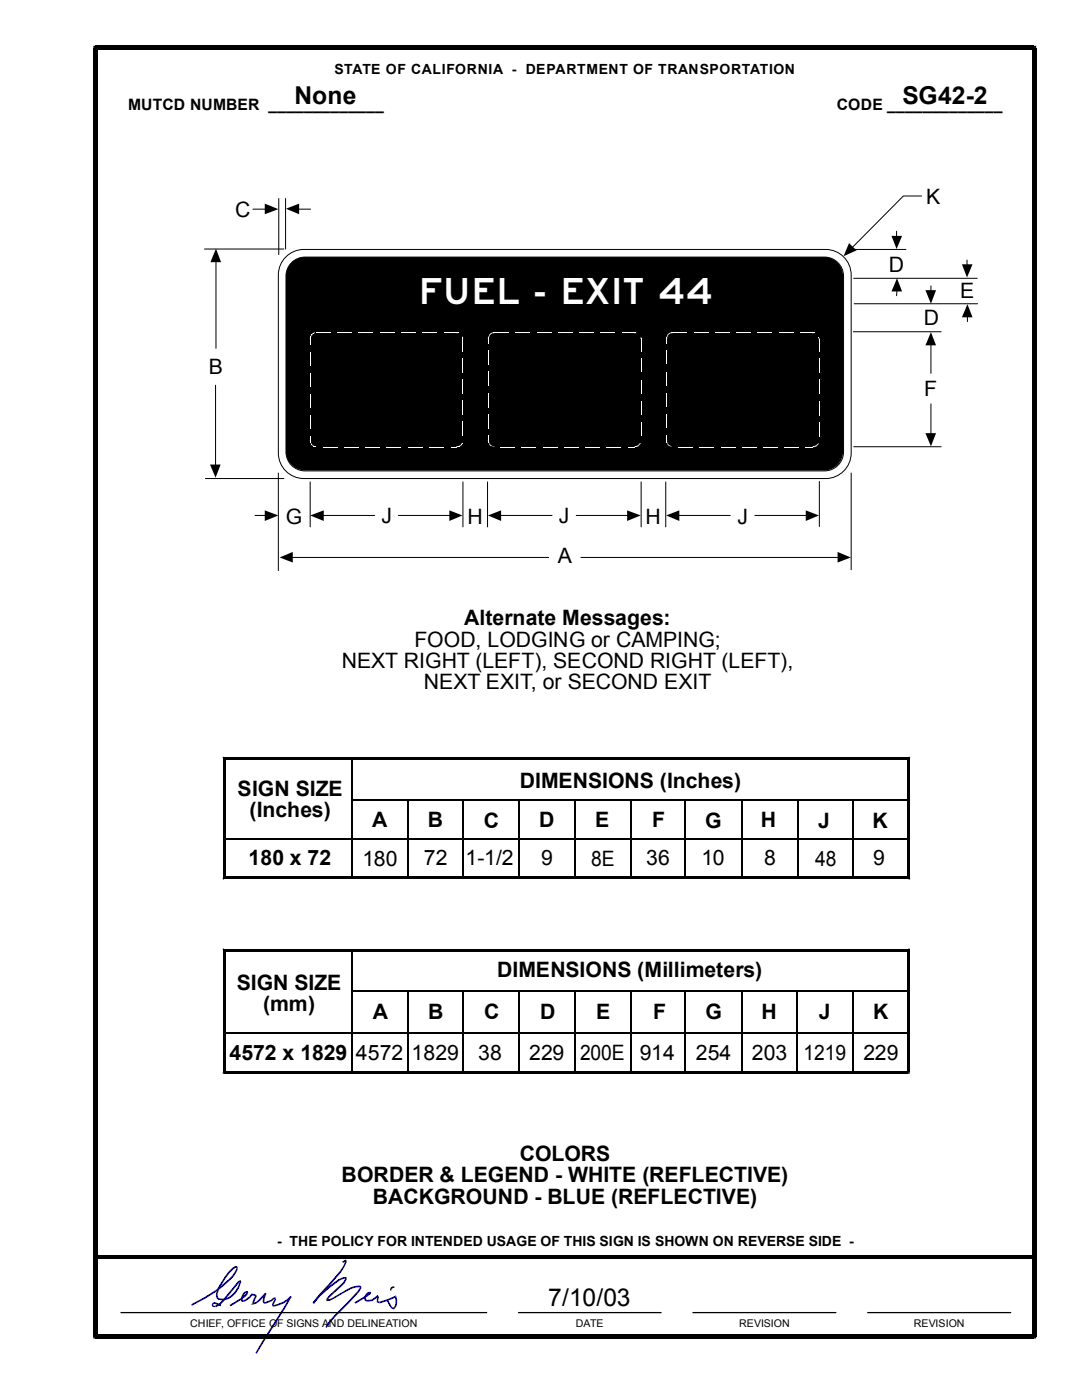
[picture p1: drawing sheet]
<svg xmlns="http://www.w3.org/2000/svg" width="216mm" height="279mm" viewBox="0 0 216 279" stroke-linecap="round" stroke-linejoin="round" font-family="sans-serif">
<g fill="none" stroke="#000" stroke-width=".2">
<path d="M55.6 39.6v11.2M57 39.6v10.1M183.9 39.1h-3.6l-10.2 10.3M40.8 49.7h15.8M50.5 41.7h2.6M56.7 51.6a5.1 5.1 0 0 1 3.9-1.8h104.2a5.1 5.1 0 0 1 5 5.1v35.5a5.1 5.1 0 0 1-5 5.1h-104.2a5.1 5.1 0 0 1-5.1-5.1v-35.5a5.1 5.1 0 0 1 1.2-3.3zM58.2 52.4a3.8 3.8 0 0 1 2.7-1.1h103.6a3.8 3.8 0 0 1 3.8 3.8v35.1a3.8 3.8 0 0 1-3.8 3.8h-103.6a3.8 3.8 0 0 1-3.8-3.8v-35.1a3.8 3.8 0 0 1 1.1-2.7zM59.5 41.7h2.5M170.3 55.5h24.7M170.3 49.8h10.5M43 76.9v16M170.3 66.2h17.5"/>
<path d="M185.8 68.7v5.8M41 95.5h15.6M55.5 94.4v19.5M169.8 94.4v19.3M170.3 89.2h17.5M185.8 80.6v6M58.3 111.3h51.2M115.9 111.3h51.4"/>
</g>
<g fill="#000">
<path d="M52.8 40.6l2.7 1.1-2.7 1.1z" fill-rule="evenodd"/>
<path d="M57.1 41.7l2.6-1.1v2.2z" fill-rule="evenodd"/>
<path d="M169.4 48.5l1.5 1.5-2.6 1.1z" fill-rule="evenodd"/>
<path d="M185.8 66.3l1 2.6h-2.1z" fill-rule="evenodd"/>
<path d="M41.9 92.7h2.1l-1 2.6z" fill-rule="evenodd"/>
<path d="M184.7 86.4h2.1l-1 2.7z" fill-rule="evenodd"/>
<path d="M55.8 111.3l2.6-1.1v2.1z" fill-rule="evenodd"/>
<path d="M167.1 110.2l2.7 1.1-2.7 1z" fill-rule="evenodd"/>
</g>
<path d="M58.2 52.4a3.8 3.8 0 0 1 2.7-1.1h103.5a3.8 3.8 0 0 1 3.8 3.8v35a3.8 3.8 0 0 1-3.8 3.8h-103.5a3.8 3.8 0 0 1-3.8-3.8v-35a3.8 3.8 0 0 1 1.1-2.7z" fill="#000"/>
<g fill="#fff">
<path d="M63.2 66.3h2.8v.2h-2.8z"/>
<path d="M67.4 66.3h2.8v.2h-2.8z"/>
<path d="M71.6 66.3h2.8v.2h-2.8z"/>
<path d="M75.9 66.3h2.8v.2h-2.8z"/>
<path d="M80.1 66.3h2.8v.2h-2.8z"/>
<path d="M84.3 66.3h2.8v.2h-2.8z"/>
<path d="M88.6 66.3h2.5v.2h-2.5z"/>
<path d="M91.1 66.3l.1 .2z"/>
<path d="M91.1 66.3v.2z"/>
<path d="M91.2 66.3h.2v.2h-.2z"/>
<path d="M91.4 66.3v.2z"/>
<path d="M92.3 67.1v.3z"/>
<path d="M92.3 67.3h.2v.2h-.2z"/>
<path d="M92.4 67.2l.1 .1-.2 .1z"/>
<path d="M92.3 67.5h.2v.1h-.2z"/>
<path d="M92.3 67.6h.2v2.5h-.2z"/>
<path d="M92.3 67.6h.2z"/>
<path d="M92.3 71.5h.2v2.8h-.2z"/>
<path d="M92.3 75.7h.2v2.9h-.2z"/>
<path d="M92.3 79.9h.2v2.9h-.2z"/>
<path d="M92.3 84.2h.2v2.8h-.2z"/>
<path d="M92.2 88.4l.2 .1z"/>
<path d="M92.2 88.4h.2l-.3 .2z"/>
<path d="M92 88.6l.1-.1 .1 .1-.1 .1z"/>
<path d="M92.1 88.5l.2 .1h-.1z"/>
<path d="M92 88.6l.2 .1z"/>
<path d="M92 88.6h.2l-.1 .1z"/>
<path d="M91.9 88.7l.1-.1 .1 .2-.1 .1z"/>
<path d="M92 88.6l.2 .1-.1 .1z"/>
<path d="M91.9 88.8v-.1l.1 .2-.1 .1z"/>
<path d="M91.7 88.9l.2-.1v.2l-.1 .1z"/>
<path d="M91.9 88.8v.2z"/>
<path d="M91.6 89l.1-.1 .1 .2-.1 .1z"/>
<path d="M91.7 88.9l.1 .2z"/>
<path d="M91.6 89l.1 .2z"/>
<path d="M91.4 89.1l.1-.1 .1 .2h-.2z"/>
<path d="M91.5 89l.1 .2z"/>
<path d="M91.4 89.1v.1z"/>
<path d="M91.2 89.1h.2v.1h-.2z"/>
<path d="M91 89.2l.1-.1 .1 .1-.1 .1z"/>
<path d="M91.1 89.1l.1 .1z"/>
<path d="M89.9 89.2h1.2v.1h-1.2z"/>
<path d="M91 89.2l.1 .1z"/>
<path d="M85.7 89.2h2.8v.1h-2.8z"/>
<path d="M81.4 89.2h2.8v.1h-2.8z"/>
<path d="M77.2 89.2h2.8v.1h-2.8z"/>
<path d="M73 89.2h2.8v.1h-2.8z"/>
<path d="M68.7 89.2h2.8v.1h-2.8z"/>
<path d="M64.5 89.2h2.8v.1h-2.8z"/>
<path d="M63 89.1l.1 .1z"/>
<path d="M62.9 89.1l.1 .1z"/>
<path d="M63 89.1v.1z"/>
<path d="M62.8 89.1l.1 .1z"/>
<path d="M62.7 89l.1 .2z"/>
<path d="M62.8 89.1v.1z"/>
<path d="M62.6 89l.1 .2z"/>
<path d="M62.7 89v.2z"/>
<path d="M62.6 88.9v.3z"/>
<path d="M62.6 89v.2z"/>
<path d="M62.3 88.8l.2 .2z"/>
<path d="M62.5 88.9v.2z"/>
<path d="M62.3 88.7v.3z"/>
<path d="M62.3 88.8v.2z"/>
<path d="M62.2 88.6v.3z"/>
<path d="M62.1 88.6l.1 .1z"/>
<path d="M62.1 88.7l.1-.1-.1 .2z"/>
<path d="M62.1 88.5v.2z"/>
<path d="M62.1 88.6h.1l-.1 .1z"/>
<path d="M62 88.4l.1 .2z"/>
<path d="M62.1 88.6v-.1z"/>
<path d="M61.9 88.3l.2 .1z"/>
<path d="M61.9 88.4h.2z"/>
<path d="M62 88.1v.3z"/>
<path d="M61.9 88.3l.2-.1-.1 .2z"/>
<path d="M61.8 88.1h.2v.1h-.2z"/>
<path d="M61.8 88.2l.2-.1-.1 .2z"/>
<path d="M61.8 88l.2 .1z"/>
<path d="M61.8 87.1h.2v.9h-.2z"/>
<path d="M61.8 88h.2z"/>
<path d="M61.8 82.9h.2v2.8h-.2z"/>
<path d="M61.8 78.7h.2v2.7h-.2z"/>
<path d="M61.8 74.4h.2v2.8h-.2z"/>
<path d="M61.8 70.2h.2v2.8h-.2z"/>
<path d="M61.8 67.6h.2v1.1h-.2z"/>
<path d="M61.8 67.5h.2v.1h-.2z"/>
<path d="M61.8 67.6h.2z"/>
<path d="M61.8 67.3h.2v.2h-.2z"/>
<path d="M62 67.1v.3z"/>
<path d="M61.8 67.3l.1-.1 .1 .2z"/>
<path d="M61.9 67.1l.2 .1z"/>
<path d="M61.9 67.2l.1-.1 .1 .2z"/>
<path d="M62.1 66.9v.3z"/>
<path d="M61.9 67.1h.1l.1 .1z"/>
<path d="M62.1 66.8v.3z"/>
<path d="M62.1 66.9v.2z"/>
<path d="M62.1 66.8l.1 .1z"/>
<path d="M62.1 66.9v-.1l.1 .2z"/>
<path d="M62.2 66.6v.3z"/>
<path d="M62.1 66.8v-.1l.1 .2z"/>
<path d="M62.3 66.5v.3z"/>
<path d="M62.3 66.5h.2l-.2 .2z"/>
<path d="M62.3 66.5l.1 .2z"/>
<path d="M62.6 66.4v.2z"/>
<path d="M62.5 66.5l.1 .1z"/>
<path d="M62.6 66.4l.1 .1z"/>
<path d="M62.7 66.4l.1-.1-.1 .2z"/>
<path d="M62.7 66.4v.1z"/>
<path d="M98.7 66.3h2.8v.2h-2.8z"/>
<path d="M103 66.3h2.7v.2h-2.7z"/>
<path d="M107.2 66.3h2.8v.2h-2.8z"/>
<path d="M111.4 66.3h2.8v.2h-2.8z"/>
<path d="M115.7 66.3h2.7v.2h-2.7z"/>
<path d="M119.9 66.3h2.8v.2h-2.8z"/>
<path d="M124.1 66.3h2.6v.2h-2.6z"/>
<path d="M126.7 66.3h.2v.2h-.2z"/>
<path d="M126.7 66.3v.2z"/>
<path d="M126.9 66.3l-.1 .2z"/>
<path d="M127.8 67.4l.1-.1 .1 .2-.2 .1z"/>
<path d="M127.8 67.5h.2v.1h-.2z"/>
<path d="M127.8 67.5h.2z"/>
<path d="M127.8 67.6h.2v2.5h-.2z"/>
<path d="M127.8 67.6h.2z"/>
<path d="M127.8 71.5h.2v2.8h-.2z"/>
<path d="M127.8 75.8h.2v2.8h-.2z"/>
<path d="M127.8 80h.2v2.8h-.2z"/>
<path d="M127.8 84.2h.2v2.8h-.2z"/>
<path d="M127.7 88.4l.1 .1v.1h-.2z"/>
<path d="M127.4 88.7l.2-.1 .1 .1-.2 .2z"/>
<path d="M127.6 88.6h.2l-.1 .1z"/>
<path d="M127.3 88.9l.1-.2 .1 .2-.2 .2z"/>
<path d="M127.1 89l.2-.1v.2l-.1 .1z"/>
<path d="M127.3 88.9v.2z"/>
<path d="M126.8 89.1l.3-.1 .1 .2h-.3z"/>
<path d="M127.1 89l.1 .2z"/>
<path d="M126.7 89.1h.2v.1h-.2z"/>
<path d="M126.8 89.1l.1 .1z"/>
<path d="M126.6 89.2l.1-.1v.1v.1z"/>
<path d="M126.7 89.1v.1z"/>
<path d="M125.3 89.2h1.4v.1h-1.4z"/>
<path d="M126.6 89.2l.1 .1z"/>
<path d="M121.1 89.2h2.8v.1h-2.8z"/>
<path d="M116.8 89.2h2.8v.1h-2.8z"/>
<path d="M112.6 89.2h2.8v.1h-2.8z"/>
<path d="M108.4 89.2h2.8v.1h-2.8z"/>
<path d="M104.1 89.2h2.8v.1h-2.8z"/>
<path d="M99.9 89.2h2.8v.1h-2.8z"/>
<path d="M98.2 89l.3 .2z"/>
<path d="M98 88.9l.2 .2z"/>
<path d="M97.9 88.7l.1 .2v.2l-.2-.2z"/>
<path d="M98 88.9v.2z"/>
<path d="M97.7 88.6l.2 .1-.1 .2-.2-.2z"/>
<path d="M97.5 88.4l.2 .2z"/>
<path d="M97.6 88.6h.1z"/>
<path d="M97.5 88.2l.1 .2z"/>
<path d="M97.4 88.1h.1v.1h-.1z"/>
<path d="M97.4 88.2h.1z"/>
<path d="M97.4 88l.1 .1z"/>
<path d="M97.4 86.9h.1v1.1h-.1z"/>
<path d="M97.4 88h.1z"/>
<path d="M97.4 82.6h.1v2.9h-.1z"/>
<path d="M97.4 78.4h.1v2.9h-.1z"/>
<path d="M97.4 74.2h.1v2.8h-.1z"/>
<path d="M97.4 69.9h.1v2.9h-.1z"/>
<path d="M97.4 67.6h.1v1h-.1z"/>
<path d="M97.4 67.3h.1v.3h-.1z"/>
<path d="M97.4 67.6h.1z"/>
<path d="M97.5 67.1v.3z"/>
<path d="M97.4 67.3l.1-.1v.2z"/>
<path d="M97.6 66.8v.4z"/>
<path d="M97.5 67.1l.1 .1z"/>
<path d="M97.8 66.6l.1 .2-.2 .2-.1-.2z"/>
<path d="M97.6 66.8l.1 .2z"/>
<path d="M98 66.5v.1l-.1 .2-.1-.2z"/>
<path d="M98 66.5l.2-.1v.1l-.2 .1z"/>
<path d="M98 66.5v.1z"/>
<path d="M98.2 66.4l.3-.1v.2h-.3z"/>
<path d="M98.5 66.3l.1 .2z"/>
<path d="M98.5 66.3v.2z"/>
<path d="M98.6 66.3v.2z"/>
<path d="M134.3 66.3h2.8v.2h-2.8z"/>
<path d="M138.5 66.3h2.8v.2h-2.8z"/>
<path d="M142.7 66.3h2.8v.2h-2.8z"/>
<path d="M147 66.3h2.8v.2h-2.8z"/>
<path d="M151.2 66.3h2.8v.2h-2.8z"/>
<path d="M155.4 66.3h2.8v.2h-2.8z"/>
<path d="M159.7 66.3h2.5v.2h-2.5z"/>
<path d="M162.2 66.3h.3v.2h-.3z"/>
<path d="M162.2 66.3v.2z"/>
<path d="M162.5 66.3l-.1 .2z"/>
<path d="M163.3 67.4l.2 .1z"/>
<path d="M163.3 67.6l.2-.1 .1 .1-.2 .1z"/>
<path d="M163.3 67.5h.2z"/>
<path d="M163.4 67.6h.2v2.6h-.2z"/>
<path d="M163.4 67.6h.2z"/>
<path d="M163.4 71.5h.2v2.9h-.2z"/>
<path d="M163.4 75.8h.2v2.9h-.2z"/>
<path d="M163.4 80h.2v2.9h-.2z"/>
<path d="M163.4 84.2h.2v2.9h-.2z"/>
<path d="M163.2 88.5h.2l-.2 .1z"/>
<path d="M163 88.7l.2-.1v.1l-.1 .2z"/>
<path d="M163.2 88.6h.1l-.1 .1z"/>
<path d="M162.8 88.9l.2-.2 .1 .2-.2 .2z"/>
<path d="M162.6 89l.2-.1 .1 .2-.3 .1z"/>
<path d="M162.8 88.9l.1 .2z"/>
<path d="M162.4 89.1l.2-.1v.2h-.1z"/>
<path d="M162.6 89v.2z"/>
<path d="M162.3 89.1h.2v.1h-.2z"/>
<path d="M162.4 89.1l.1 .1z"/>
<path d="M162.1 89.2l.1-.1 .1 .1-.1 .1z"/>
<path d="M162.2 89.1l.1 .1z"/>
<path d="M160.8 89.2h1.4v.1h-1.4z"/>
<path d="M162.1 89.2l.1 .1z"/>
<path d="M156.5 89.2h2.9v.1h-2.9z"/>
<path d="M152.3 89.2h2.9v.1h-2.9z"/>
<path d="M148.1 89.2h2.9v.1h-2.9z"/>
<path d="M143.8 89.2h2.9v.1h-2.9z"/>
<path d="M139.6 89.2h2.9v.1h-2.9z"/>
<path d="M135.4 89.2h2.9v.1h-2.9z"/>
<path d="M133.8 89l.2 .2z"/>
<path d="M133.5 88.9l.3 .2z"/>
<path d="M133.4 88.7l.2 .2-.1 .2-.1-.2z"/>
<path d="M133.5 88.9v.2z"/>
<path d="M133.3 88.6l.1 .1-.1 .2-.1-.2z"/>
<path d="M133.1 88.4l.2 .2z"/>
<path d="M133.3 88.6l-.1 .1z"/>
<path d="M133 88.2l.2 .2z"/>
<path d="M132.9 88.1h.2v.1h-.2z"/>
<path d="M132.9 88.2h.2z"/>
<path d="M132.9 88l.2 .1z"/>
<path d="M132.9 86.9h.2v1.1h-.2z"/>
<path d="M132.9 88h.2z"/>
<path d="M132.9 82.6h.2v2.8h-.2z"/>
<path d="M132.9 78.4h.2v2.8h-.2z"/>
<path d="M132.9 74.2h.2v2.8h-.2z"/>
<path d="M132.9 69.9h.2v2.8h-.2z"/>
<path d="M132.9 67.6h.2v.9h-.2z"/>
<path d="M132.9 67.3h.2v.3h-.2z"/>
<path d="M132.9 67.6h.2z"/>
<path d="M133.1 67.1v.3z"/>
<path d="M132.9 67.3l.1-.1 .1 .2z"/>
<path d="M133.2 66.8v.4z"/>
<path d="M133.1 67.1l.1 .1z"/>
<path d="M133.3 66.6l.1 .2-.1 .2-.1-.2z"/>
<path d="M133.2 66.8l.1 .2z"/>
<path d="M133.5 66.5l.1 .1-.2 .2-.1-.2z"/>
<path d="M133.5 66.5l.3-.1v.1l-.3 .1z"/>
<path d="M133.5 66.5l.1 .1z"/>
<path d="M133.8 66.4l.2-.1v.2h-.2z"/>
<path d="M134 66.3l.1 .2z"/>
<path d="M134 66.3v.2z"/>
<path d="M134.1 66.3l.1 .2z"/>
<path d="M134.1 66.3v.2z"/>
</g>
<g fill="none" stroke="#000" stroke-width=".2">
<path d="M43.1 52.2v17.3M178.9 46.1v1.1M179 58l-.1 1M185.8 57.1v1M193 51.9v1M170.4 60.6h24.7M193 63.2v1M61.9 96.2v9M92.4 96.2v9M97.3 96.2v9M127.9 96.2v9M132.8 96.2v9"/>
<path d="M163.5 96.1v9M50.9 102.9h2.1M64.4 102.9h10.4M79.5 102.9h10.3M99.8 102.9h10.4M115 102.9h10.3M135.4 102.9h10.3M150.6 102.9h10.4"/>
</g>
<g fill="#000">
<path d="M43.1 49.6l1 2.7h-2.1z" fill-rule="evenodd"/>
<path d="M177.9 47.1h2.1l-1.1 2.6z" fill-rule="evenodd"/>
<path d="M179 55.5l1 2.7h-2.1z" fill-rule="evenodd"/>
<path d="M184.7 57.9h2.1l-1 2.7z" fill-rule="evenodd"/>
<path d="M191.9 52.7h2.2l-1.1 2.7z" fill-rule="evenodd"/>
<path d="M193 60.7l1.1 2.6h-2.2z" fill-rule="evenodd"/>
<path d="M52.8 101.9l2.7 1-2.7 1.1z" fill-rule="evenodd"/>
<path d="M61.9 102.9l2.7-1v2.1z" fill-rule="evenodd"/>
<path d="M89.7 101.9l2.6 1-2.6 1.1z" fill-rule="evenodd"/>
<path d="M97.4 102.9l2.6-1v2.1z" fill-rule="evenodd"/>
<path d="M125.1 101.9l2.7 1-2.7 1.1z" fill-rule="evenodd"/>
<path d="M132.9 102.9l2.7-1v2.1z" fill-rule="evenodd"/>
<path d="M160.8 101.9l2.6 1-2.6 1.1z" fill-rule="evenodd"/>
</g>
<g fill="#000">
<path d="M44.4 151h.3v.6l.3-.3h-.6zM44.7 151h136.6v.6h-136.6zM181.3 151h.3v.3h-.6l.3 .3zM44.4 151.3h.6v23.9h-.6zM44.7 174.9h136.6v.6h-136.6zM44.5 175.2h.5l-.3-.3v.6h-.2zM181 151.3h.6v23.9h-.6zM181.3 174.9l-.3 .3h.6v.3h-.3zM44.4 189.3h.3v.6l.3-.3h-.6zM44.7 189.3h136.5v.6h-136.5zM181.2 189.3h.3v.3h-.6l.3 .3zM44.4 189.6h.6v24.4h-.6z"/>
<path d="M44.7 213.7h136.5v.6h-136.5zM44.5 214h.5l-.3-.3v.6h-.2zM180.9 189.6h.6v24.4h-.6zM181.2 213.7l-.3 .3h.6v.3h-.3z"/>
</g>
<g fill="none" stroke="#000" stroke-width=".34">
<path d="M70.3 159.7h110.9M70.3 151.6v23.3M81.4 159.7v15.2M92.5 159.7v15.2M103.6 159.7v15.1M114.7 159.7v15.2M125.8 159.8v15M136.7 159.7v15.1M148.1 159.7v15.1M159.2 159.7v15.2M170.3 159.8v15M44.7 167.5h136.6"/>
<path d="M70.2 189.5v24.5M70.3 197.9h110.8M81.4 197.9v16M92.5 197.9v16M103.6 197.9v16M114.6 197.9v16M125.8 198v15.9M136.7 197.9v16M148.1 197.9v15.9M159.1 197.9v16M170.3 198v15.9M44.6 206.1h136.5"/>
</g>
<g fill="#09008b">
<path d="M38.2 260.3l2.5-1.4 2.3-1.4 .3 .2-2.3 1.5-2.7 1.4z"/>
<path d="M47.2 252.8h.2a3.7 3.7 0 0 1-1.5 2.7l-2.6 2.2-.3-.2a13 13 0 0 0 4.2-4.3z"/>
<path d="M43 257.5l.3 .2z"/>
<path d="M46.3 253.1l.6-.5 .4 .1v.3l-.1-.1a10.1 10.1 0 0 0-3.8 5.2l.1 .8-.3 .1-.1-.9a12.9 12.9 0 0 1 3.2-5z"/>
<path d="M47.2 252.8h.2l-.1-.1v.3z"/>
<path d="M43.4 258.8a2 2 0 0 0 2.7-.3l.7-.7 .6-.9 .4-1.1 .3 .1a4.1 4.1 0 0 1-3.9 3.6l-.6-.1-.4-.3z"/>
<path d="M43.2 259l.2-.2 .1 .1z"/>
<path d="M47.5 255.7l.5-.3 .2 .5h-.4l.2-.2-.2 .2-1.6 1.9-.2-.2z"/>
<path d="M47.8 255.8l.4 .1h-.1z"/>
<path d="M46 257.6l.2 .2-1.6 2-.7 .7-.8 .4-.2-.3 .7-.3 .8-.8z"/>
<path d="M46 257.6l.2 .2z"/>
<path d="M42.4 260l.4-.2v.4l-.3 .1 .2 .3h.3v.3l-.7-.1-.1-.5z"/>
<path d="M42.9 260.6l.2 .3z"/>
<path d="M42.8 259.8l1.3 .6-.1 .3-1.2-.5z"/>
<path d="M42.8 259.8v.4z"/>
<path d="M68.2 251.8l.7-.4 .3 .1v.4h-.4v-.4l.2 .2-.5 .4z"/>
<path d="M68.8 251.8l.4 .1-1.1 2-5.4 6.3-.3-.3 5.4-6.2 .7-1.1z"/>
<path d="M68.8 251.8l.4 .1z"/>
<path d="M63.6 258.5l2-1.8 2-1.4 1-.5h.4v.4l-1.2 .3-1.9 1.5-2.1 1.7-1.1 1.5-.3-.3z"/>
<path d="M62.4 259.9l.3 .3z"/>
<path d="M68.8 255h.4v.4a14 14 0 0 1-3.3 3.4l-.5 .7h-.3l.1-.4 .4-.5a15.4 15.4 0 0 0 3.2-3.3z"/>
<path d="M69 254.8h.2v.2h-.4l.2 .2z"/>
<path d="M65.3 259.3l1.1-.3 3.6-2.1 1.8-.4v.4l-1.7 .3-4.2 2.4-.6 .1z"/>
<path d="M65.3 259.3v.4h-.2v-.2h.3z"/>
<path d="M71.8 256.5l-.1 .4z"/>
<path d="M70.7 259.9l3-1.9 .3 .1h-.3v-.3h.3v.4l-.7 .5-2.3 1.5z"/>
<path d="M73 258.2l.6-.4 .2 .3a1.08 1.08 0 0 0-.7 1.2l.5 .1v.4a.73 .73 0 0 1-.8-.2 .73 .73 0 0 1-.2-.8z"/>
<path d="M73.6 257.8h.1l.1 .3z"/>
<path d="M73.6 259.4l.6-.1 1-.7 .2 .2-1.1 .9-.7 .1z"/>
<path d="M73.6 259.4v.4z"/>
<path d="M75.4 258.6l.2 .2-.2 .9 .4 .1-.1 .3-.5-.2v-1.1z"/>
<path d="M75.2 258.6l.2-.2v.2l-.2 .2h.2z"/>
<path d="M75.8 259.8l3.1-1.2 .1 .3-1.5 .7-1.6 .5z"/>
<path d="M75.8 259.8l.1 .3h-.2z"/>
<path d="M78.9 258.6l.1-.1 .1 .2-.4 .1 .3 .1z"/>
<path d="M77.9 257l.2 .2v.4l-.3-.1z"/>
<path d="M77.9 257l.4-.3h.4v.3h-.3l-.3 .3z"/>
<path d="M77.9 257l.2 .3z"/>
<path d="M45.8 260.4l2.2-1.3 .3 .2-2.2 1.4z"/>
<path d="M49.1 257.9l.3-.3 .1 .2-.1 .6-1.1 .9-.3-.2 1.3-1.1z"/>
<path d="M48 259.1l.3 .2z"/>
<path d="M48.5 258.1l.7-.5 .2 .3a1.35 1.35 0 0 0-.9 1.6l-.1 .3h-.2v-1.1z"/>
<path d="M49.2 257.6l.2 .3h-.3l.3-.3z"/>
<path d="M48.5 259.5l1.2-.8 .3 .3-1.4 .8z"/>
<path d="M48.5 259.5l.1 .3h-.2z"/>
<path d="M50.1 258.2l.3 .3-.4 .5-.3-.3z"/>
<path d="M49.7 258.7l.3 .3z"/>
<path d="M50.3 258.1l.7 .2-.1 .4-.7-.2z"/>
<path d="M50.1 258.2l.2-.1-.1 .4h.2z"/>
<path d="M51.1 258.4l.1 .3-.6 1.5-.3-.1 .5-1.4z"/>
<path d="M51 258.3l.1 .1-.3 .3z"/>
<path d="M50.5 260l.6-.2 .7-.6 .1 .4-.8 .6-.6 .2z"/>
<path d="M50.3 260.1l.3 .1-.1-.2v.3l-.4 .1z"/>
<path d="M52.8 258.1l.3 .2-1.2 1.3-.3-.3z"/>
<path d="M51.6 259.3l.2-.1 .1 .4z"/>
<path d="M52.8 258.1h.4l-.5 1.6 .3 .2-.3 .3-.2-.2-.1-.3z"/>
<path d="M52.8 258.1h.4h-.4l.3 .2z"/>
<path d="M52.9 259.8l2-.9v.3l-.3 .1-.3 .4-1.3 .5z"/>
<path d="M52.9 259.8l.1 .4-.2 .1z"/>
<path d="M54.7 259.2l.3-.1 .1 .2-.5 1.1v.4l-.2-.1-.1-.4 .5-1z"/>
<path d="M54.9 258.9l.1 .2-.3 .1h.2z"/>
<path d="M54.7 260.4a5.6 5.6 0 0 0 3.2-1.7l.3 .2a6.1 6.1 0 0 1-3.5 1.9z"/>
<path d="M54.7 260.4l-.1 .4z"/>
<path d="M57.9 258.7l.3 .2z"/>
<path d="M71.8 256.5l.3 .2v.3l-.5 .9-2 2.2a18.9 18.9 0 0 0-4.4 4.9l-.3-.2 .7-1.1 5.8-6.1 .4-.6z"/>
<path d="M78.7 258.8l.4-.1a2.32 2.32 0 0 1-.4 2.6l-.3-.3a1.89 1.89 0 0 0 .3-2.2z"/>
<path d="M77.2 259.7l.3-.2 .7 1.4 .5 .1-.2 .3-.4-.2z"/>
<path d="M78.4 261h.3l-.2 .3 .1 .1 .1-.1z"/>
<path d="M57.9 258.7l.3 .1-1.3 2.3-5.7 9.1-.2-.2 1.2-2.2z"/>
</g>
<path d="M18.6 9.1h.4v.9l.5-.4h-.9zM19 9.1h187.3v.9h-187.3zM206.3 9.1h.5v.5h-.9l.4 .4zM19 250.5h187.3v.7h-187.3zM18.6 9.6h.9v257.1h-.9zM19 266.3h187.3v.8h-187.3zM18.6 266.7h.9l-.5-.4v.8h-.4zM205.9 9.6h.9v257.1h-.9zM206.3 266.3l-.4 .4h.9v.4h-.5z" fill="#000"/>
<path d="M24.1 262h73M103.5 262h28.4M138.3 262h28.5M173.1 262h28.6" fill="none" stroke="#000" stroke-width=".25"/>
<text font-size="7.8" fill="#fff" x="83.7" y="60.6">FUEL - EXIT 44</text>
<g font-size="4.9">
<text x="58.8" y="20.7">None</text>
<text x="180.1" y="20.7">SG42-2</text>
<text x="109.4" y="260.6">7/10/03</text>
</g>
<g font-size="4.2">
<text x="184.8" y="40.7">K</text>
<text x="46.9" y="43.3">C</text>
<text x="177.4" y="54.2">D</text>
<text x="191.6" y="59.5">E</text>
<text x="184.3" y="64.9">D</text>
<text x="41.7" y="74.7">B</text>
<text x="184.4" y="79.1">F</text>
<text x="57.1" y="104.5">G</text>
<text x="76.1" y="104.4">J</text>
<text x="93.3" y="104.5">H</text>
<text x="111.5" y="104.4">J</text>
<text x="128.8" y="104.6">H</text>
<text x="147.2" y="104.5">J</text>
<text x="111.3" y="112.4">A</text>
<text x="92.6" y="124.8">Alternate Messages:</text>
<text x="82.7" y="129">FOOD, LODGING or CAMPING;</text>
<text x="68.2" y="133.3">NEXT RIGHT (LEFT), SECOND RIGHT (LEFT),</text>
<text x="84.6" y="137.5">NEXT EXIT, or SECOND EXIT</text>
<text x="47.4" y="158.8">SIGN SIZE</text>
<text x="103.7" y="157.3">DIMENSIONS (Inches)</text>
<text x="49.8" y="163.1">(Inches)</text>
<text x="74.3" y="165.1">A</text>
<text x="85.3" y="165.1">B</text>
<text x="96.5" y="165.2">C</text>
<text x="107.6" y="165.1">D</text>
<text x="118.8" y="165.1">E</text>
<text x="130.1" y="165.1">F</text>
<text x="140.7" y="165.2">G</text>
<text x="151.8" y="165.1">H</text>
<text x="163.2" y="165.2">J</text>
<text x="174.1" y="165.2">K</text>
<text x="49.6" y="172.7">180 x 72</text>
<text x="72.3" y="172.8">180</text>
<text x="84.6" y="172.7">72</text>
<text x="92.9" y="172.7">1-1/2</text>
<text x="107.9" y="172.7">9</text>
<text x="117.9" y="172.8">8E</text>
<text x="128.9" y="172.7">36</text>
<text x="140" y="172.6">10</text>
<text x="152.5" y="172.7">8</text>
<text x="162.6" y="172.8">48</text>
<text x="174.2" y="172.7">9</text>
<text x="47.2" y="197.6">SIGN SIZE</text>
<text x="99.2" y="195">DIMENSIONS (Millimeters)</text>
<text x="52.5" y="201.8">(mm)</text>
<text x="74.4" y="203.5">A</text>
<text x="85.4" y="203.5">B</text>
<text x="96.6" y="203.4">C</text>
<text x="107.8" y="203.4">D</text>
<text x="119" y="203.5">E</text>
<text x="130.3" y="203.5">F</text>
<text x="140.8" y="203.5">G</text>
<text x="152" y="203.4">H</text>
<text x="163.4" y="203.5">J</text>
<text x="174.2" y="203.4">K</text>
<text x="45.8" y="211.5">4572 x 1829</text>
<text x="71" y="211.6">4572</text>
<text x="82.1" y="211.6">1829</text>
<text x="95.4" y="211.6">38</text>
<text x="105.6" y="211.6">229</text>
<text x="115.7" y="211.5">200E</text>
<text x="127.7" y="211.5">914</text>
<text x="138.9" y="211.5">254</text>
<text x="150" y="211.5">203</text>
<text x="160.4" y="211.5">1219</text>
<text x="172.3" y="211.6">229</text>
<text x="103.7" y="231.7">COLORS</text>
<text x="68.2" y="236">BORDER &amp; LEGEND - WHITE (REFLECTIVE)</text>
<text x="74.4" y="240.2">BACKGROUND - BLUE (REFLECTIVE)</text>
</g>
<g font-size="3.1">
<text x="25.6" y="21.9">MUTCD NUMBER _____________</text>
<text x="167" y="21.9">CODE _____________</text>
</g>
<g font-size="2.8">
<text x="66.7" y="14.7">STATE OF CALIFORNIA - DEPARTMENT OF TRANSPORTATION</text>
<text x="55.3" y="248.6">- THE POLICY FOR INTENDED USAGE OF THIS SIGN IS SHOWN ON REVERSE SIDE -</text>
</g>
<g font-size="2.1">
<text x="37.9" y="264.8">CHIEF, OFFICE OF SIGNS AND DELINEATION</text>
<text x="114.9" y="264.8">DATE</text>
<text x="147.5" y="264.8">REVISION</text>
<text x="182.4" y="264.8">REVISION</text>
</g>
</svg>
